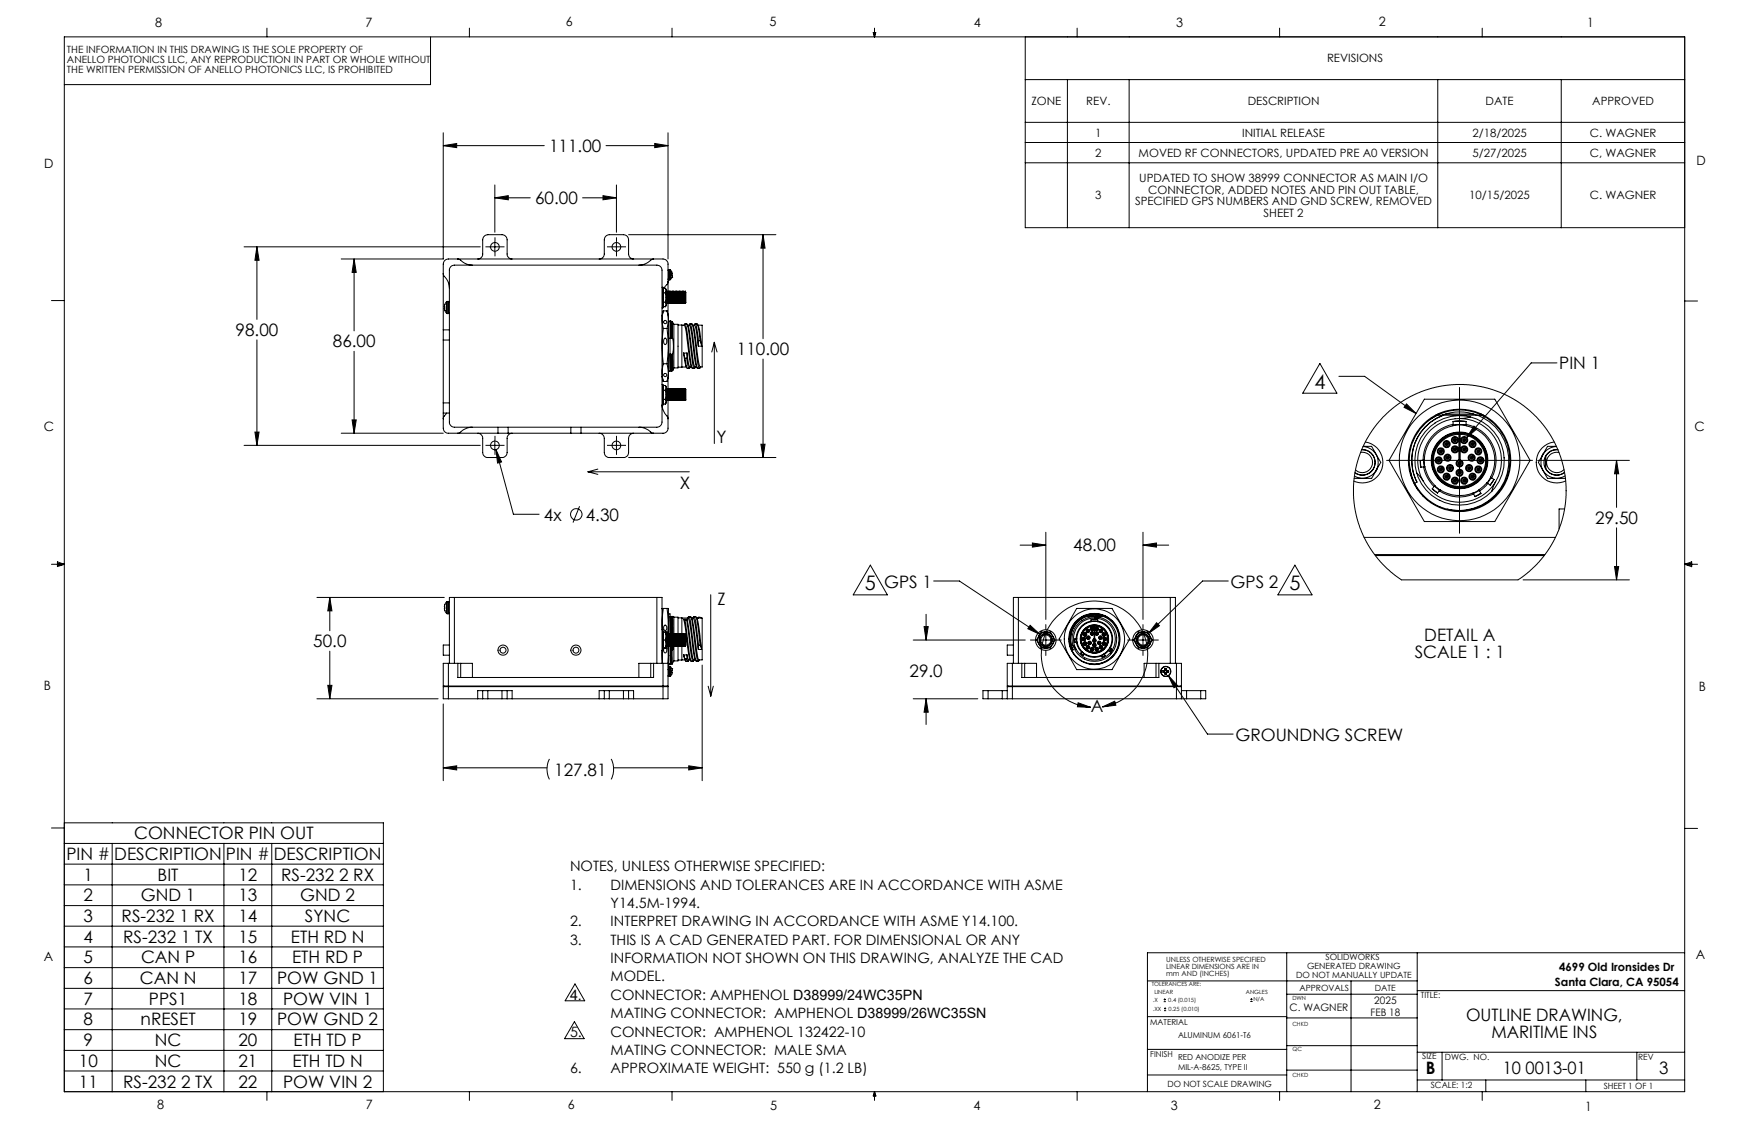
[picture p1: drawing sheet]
<svg xmlns="http://www.w3.org/2000/svg" width="432mm" height="279mm" viewBox="0 0 432 279" stroke-linecap="round" stroke-linejoin="round" font-family="sans-serif">
<g fill="none" stroke="#000" stroke-width=".25">
<path d="M15.9 9.1h400v260.4h-400zM65.9 6.9v2.2M106.3 9.2v11.7h-90.4M115.9 6.9v2.2M165.9 6.9v2.2M215.6 8h.6l-.3 1.1zM215.7 8l.2 1.1M215.9 6.9v2.2M216 8l-.1 1.1M253.1 9.1v47.1h162.8M253.1 19.6h162.8M263.5 19.6v36.6"/>
<path d="M265.9 6.9v2.2M278.8 19.6v36.6M315.9 6.9v2.2M355 19.6v36.6M365.9 6.9v2.2M385.4 19.6v36.6M109.4 35.9l3.3-.5v1zM109.4 32.8v31.1h-25.2M109.4 35.9h25M149.6 35.9h15.3M161.6 35.4l3.3 .5-3.3 .5zM164.9 32.8v31.1"/>
<path d="M253.1 30.2h162.8M253.1 35.2h162.8M122.2 48.8l3.3-.5v1zM122.2 45.6v11.7M122.2 59.7v2.5M122.2 48.8h8.7M143.8 48.8h8.4M148.9 48.3l3.3 .5-3.3 .5zM152.2 45.6v11.7M152.2 59.7v2.5M155.2 57.9h36.4M188.4 57.9l.5 3.3h-1z"/>
<path d="M188.4 57.9v25.7M253.1 40.2h162.8M12.7 74.2h3.2M60.3 60.9h58.3M63.4 60.9l.6 3.3h-1.1zM63.4 60.9v17.9M87.4 63.9l.5 3.3h-1zM87.4 63.9v17.8M109.4 67.5l.2 .6a4.4 4.4 0 0 1 1.3 3.1M109.7 76.1l.1 .5M109.7 76.1h.1M109.8 76.6l.4 .7"/>
<path d="M109.8 76.6h.1M110.2 77.3l.2 .1M110.2 74.5l-.5 .9v.7M110.2 74.5v2.8M110.4 74.4l-.2 .1M110.4 74.4v3M110.4 74.4h.3M110.4 77.4h.3M110.7 74.4l.2 .2M110.7 74.4v3M110.9 77.2l-.2 .2M111.3 65.8l.9-.4h50a1.26 1.26 0 0 1 1.2 1.3v37.5a1.33 1.33 0 0 1-1.2 1.2h-50a1.26 1.26 0 0 1-1.3-1.2v-37.8z"/>
<path d="M113 63.9l.6 .2a4.4 4.4 0 0 0 3 1.3M117.9 63.9a1.21 1.21 0 0 0 1.3-1.2v-3.5a1.33 1.33 0 0 1 1.2-1.3h3.5a1.33 1.33 0 0 1 1.3 1.3v3.5a1.21 1.21 0 0 0 1.2 1.2M120.9 60.9h2.5M147.9 63.9a1.26 1.26 0 0 0 1.3-1.2v-3.5a1.26 1.26 0 0 1 1.2-1.3h3.5a1.26 1.26 0 0 1 1.3 1.3v3.5a1.21 1.21 0 0 0 1.2 1.2M150.9 60.9h2.6M161.4 63.9l-.7 .3a4.4 4.4 0 0 1-3 1.2M163.4 70.9h.3v5.1h-.3M163.7 75.4l.2 .3M163.8 76.7l-.2 .8a8.4 8.4 0 0 0 .2 3.6M163.8 76.7l-.4 1.3M163.8 76.7h.9M163.8 79.5h.1"/>
<path d="M163.9 74.6l-.2 .5 .2 .6M163.9 71.2l-.2 .5 .2 .6M163.9 72.3l-.2 1.1 .2 1.2M163.9 71.2l-.2 .3M163.9 71.2h.4M163.9 72.3h.4M163.9 74.6h.4M163.9 75.7h.4M164.3 71.2l.2 .6-.2 .5M164.3 74.6l.2 .6-.2 .5M164.3 72.3l.2 1.1-.2 1.2M164.3 71.2l.2 .3v3.9l-.2 .3"/>
<path d="M164.5 74.8h.1M164.6 71.9v2.9M164.6 71.9l-.1 .1M164.6 71.9l.1 .3M164.7 76.7l.3 1.3v14.9l-.3 1.3M164.7 76.7l.2 .8a7.1 7.1 0 0 1-.2 3.6M164.7 74.7l.2 .1M164.7 72.2v2.5M164.7 74.7l-.1 .1M164.9 68.9l.2 .2M164.9 71.9v2.9M164.9 69.5l-.1 .6-.9 1.1"/>
<path d="M164.9 71.9v-6.7a1.26 1.26 0 0 0-1.2-1.3h-53a1.26 1.26 0 0 0-1.3 1.3v16.2M164.9 74.8v2.9M164.9 71.9l.2 .3M164.9 71.9l-.2 .3M165 79.2h.4v12.5h-.4M165.1 74.7l.2 .1M165.1 72.2v2.5M165.1 74.7l-.2 .1M165.1 66.6l-.2 .1M165.1 66.6v2.5M165.1 69.1h.3M165.1 66.6h.3"/>
<path d="M165.3 71.9v2.9M165.3 71.9l-.2 .3M165.3 71.9l.2 .3M165.4 66.6h.1M165.4 66.6v2.5M165.5 74.7l.1 .1M165.5 72.2v2.5M165.5 74.7l-.2 .1M165.5 69l-.1 .1M165.5 66.6l.4 .9-.1 1M165.5 66.6v2.4M165.6 79.2l-.2 .2"/>
<path d="M165.6 79.2l.2 .3 .1-.1M165.6 71.9v2.9M165.6 71.9l-.1 .3M165.6 71.9l.2 .3M165.8 79.6l.1 3.9M165.8 74.7l.2 .1M165.8 72.2v2.5M165.8 74.7l-.2 .1M165.8 68.5l-.3 .5M165.8 68.5h.1M165.9 79.6l.1 3.9M166 79.4v3.8"/>
<path d="M166 71.9v2.9M166 79.4l.4 .6M166 71.9l.2 .3M166 71.9l-.2 .3M166.2 74.7l.1 .1M166.2 72.2v2.5M166.2 74.7l-.2 .1M166.3 71.9v2.9M166.3 71.9l-.1 .3M166.3 71.9l.2 .3M166.5 74.7l.2 .1M166.5 72.2v2.5"/>
<path d="M166.5 74.7l-.2 .1M166.7 71.9v2.9M166.7 71.9l-.2 .3M166.7 71.9l.2 .3M166.9 74.7l.1 .1M166.9 72.2v2.5M166.9 74.7l-.2 .1M167 71.9v2.9M167 71.9l-.1 .3M167 71.9l.2 .3M167.2 74.7l.2 .1M167.2 72.2v2.5"/>
<path d="M167.2 74.7l-.2 .1M167.4 71.9v2.9M167.4 71.9l.2 .3M167.4 71.9l-.2 .3M167.6 74.7l.1 .1M167.6 72.2v2.5M167.6 74.7l-.2 .1M167.7 71.9v2.9M167.7 71.9l.2 .3M167.7 71.9l-.1 .3M167.9 74.7l.2 .1M167.9 72.2v2.5"/>
<path d="M167.9 74.7l-.2 .1M168.1 71.9v2.9M168.1 71.9l-.2 .3M168.1 71.9l.2 .3M168.3 74.7l.2 .1M168.3 72.2v2.5M168.3 74.7l-.2 .1M168.5 71.9v2.9M168.5 71.9l.1 .3M168.5 71.9l-.2 .3M168.6 74.7l.2 .1M168.6 72.2v2.5"/>
<path d="M168.6 74.7l-.1 .1M168.8 71.9v2.9M168.8 71.9l.2 .3M168.8 71.9l-.2 .3M169 74.7l.2 .1M169 72.2v2.5M169 74.7l-.2 .1M169.1 79.9h.4a60.5 60.5 0 0 1 1.5 10l.3 1 .4-.3M169.1 79.9l-.3 .4M169.1 79.9a34.7 34.7 0 0 1 1.2 7.8l.5 3 .2 .2h.4M169.2 71.9v2.9M169.2 71.9l.1 .3v1.8a.53 .53 0 0 1-.1 .8"/>
<path d="M169.2 71.9l-.2 .3M170.4 79.9h.4a27.6 27.6 0 0 1 1.2 7.5l.5 3.2 .2 .3 .3-.3M171.6 79.9h.5l.2 .4 .6 3.8M415.9 74.3h3.2M63.4 83.9v26M87.4 86.7v20.2M109.4 81.4v2.5M109.4 99.4v2.6M109.4 83.9v15.5M109.4 81.4h1.5M109.4 83.9h1.5M109.4 99.4h1.5"/>
<path d="M163.4 94.9h.3v4a.93 .93 0 0 1-.3 1.2 6.5 6.5 0 0 0 1.5 2.9v.4M163.4 92.9l.4 1.3M163.7 99.4l.2 .3M163.8 81.1l-.2 1.6a33.2 33.2 0 0 0 .2 7.1M163.8 89.8l-.2 .8a8.4 8.4 0 0 0 .2 3.6M163.8 81.1h.9M163.8 89.8h.9M163.8 94.2h.9M163.9 98.6l-.2 .5 .2 .6M163.9 95.1l-.2 .6 .2 .6M163.9 96.3l-.2 1.1 .2 1.2M163.9 95.1l-.2 .4"/>
<path d="M163.9 95.1h.4M163.9 96.3h.4M163.9 98.6h.4M163.9 99.7h.4M164.1 83.5a.84 .84 0 0 1 .3 1.4v.1a.79 .79 0 0 1-.7-.6 .79 .79 0 0 1 .3-.8zM164.3 95.1l.2 .7-.2 .5M164.3 98.6l.2 .6-.2 .5M164.3 96.3l.2 1.2-.2 1.1M164.3 95.1l.2 .4v3.9l-.2 .3M164.5 98.8h.1M164.6 95.9v2.9M164.6 95.9l.1 .3"/>
<path d="M164.6 95.9l-.1 .1M164.7 81.1l.2 1.6a27.9 27.9 0 0 1-.2 7.1M164.7 89.8l.2 .8a7.1 7.1 0 0 1-.2 3.6M164.7 98.7l.2 .1M164.7 96.2v2.5M164.7 98.7l-.1 .1M164.9 95.9v2.9M164.9 98.8v6.9a1.21 1.21 0 0 1-1.2 1.2h-20.3M164.9 93.2v2.7M164.9 95.9l-.2 .3M164.9 95.9l.2 .3M165.1 98.7l.2 .1"/>
<path d="M165.1 96.2v2.5M165.1 98.7l-.2 .1M165.3 95.9v2.9M165.3 95.9l.2 .3M165.3 95.9l-.2 .3M165.4 87.4h.1M165.4 87.4l.1 3.9M165.4 87.4v.1M165.5 98.7l.1 .1M165.5 96.2v2.5M165.5 98.7l-.2 .1M165.5 91.3l-.1 .2"/>
<path d="M165.5 91.3h.1M165.5 87.4l.2 .8M165.5 87.4l.1 3.9M165.6 91.3l.2 .4M165.6 82.7v-3.5l.1 3.5M165.6 82.7l-.2 .8M165.6 95.9v2.9M165.6 95.9l-.1 .3M165.6 95.9l.2 .3M165.6 82.7h.1M165.7 82.7l.2 .8M165.7 88.2l.1 3.5"/>
<path d="M165.7 88.2h.1M165.8 88.2v3.5M165.8 98.7l.2 .1M165.8 96.2v2.5M165.8 98.7l-.2 .1M165.8 91.7h.1M165.9 83.5h.1M165.9 87.4h.1M165.9 87.4l-.1 .8M165.9 87.4l.1 3.9M166 95.9v2.9M166 95.9l.2 .3"/>
<path d="M166 95.9l-.2 .3M166 83.2a10.2 10.2 0 0 1 .1 4.3M166 91.3h.1M166 87.4l.1 2.8M166 87.4l.1 .1M166 91.3l-.2 .4M166 83.2v.3M166.1 90.2v1.1M166.1 87.5v2.7M166.2 98.7l.1 .1M166.2 96.2v2.5M166.2 98.7l-.2 .1"/>
<path d="M166.3 95.9v2.9M166.3 95.9l-.1 .3M166.3 95.9l.2 .3M166.4 80v10.8M166.4 80h1v10.8h-1M166.4 90.8l-.3 .5M166.5 98.7l.2 .1M166.5 96.2v2.5M166.5 98.7l-.2 .1M166.7 95.9v2.9M166.7 95.9l.2 .3M166.7 95.9l-.2 .3"/>
<path d="M166.9 98.7l.1 .1M166.9 96.2v2.5M166.9 98.7l-.2 .1M167 95.9v2.9M167 95.9l.2 .3M167 95.9l-.1 .3M167.2 98.7l.2 .1M167.2 96.2v2.5M167.2 98.7l-.2 .1M167.4 95.9v2.9M167.4 80.2l1.5 .1M167.4 95.9l-.2 .3"/>
<path d="M167.4 95.9l.2 .3M167.6 98.7l.1 .1M167.6 96.2v2.5M167.6 98.7l-.2 .1M167.7 95.9v2.9M167.7 95.9l-.1 .3M167.7 95.9l.2 .3M167.9 98.7l.2 .1M167.9 96.2v2.5M167.9 98.7l-.2 .1M168.1 95.9v2.9M168.1 95.9l-.2 .3"/>
<path d="M168.1 95.9l.2 .3M168.3 98.7l.2 .1M168.3 96.2v2.5M168.3 98.7l-.2 .1M168.3 80.2v10.4M168.5 95.9v2.9M168.5 95.9l-.2 .3M168.5 95.9l.1 .3M168.6 98.7l.2 .1M168.6 96.2v2.5M168.6 98.7l-.1 .1M168.8 87.1l.1 .8a5.4 5.4 0 0 0 .7 2.9"/>
<path d="M168.8 87.1l.3 1.3M168.8 87.1h.8M168.8 95.9v2.9M168.8 95.9l.2 .3M168.8 95.9l-.2 .3M168.9 80.3a8.8 8.8 0 0 1 .8 3.9l.6 4.8 .6 1.9M169 98.7l.2 .1M169 96.2v2.5M169 98.7l-.2 .1M169.1 88.4l.5 2.4 .5 .1M169.1 88.4h.4M169.2 95.9v2.9"/>
<path d="M169.2 95.9l.1 .3v1.8a.55 .55 0 0 1-.1 .8M169.2 95.9l-.2 .3M169.5 90.6h-2.1M169.5 88.4l.6 2.5 .3-.3M169.6 80l.3 .5a4.4 4.4 0 0 1 .5 2.5l.5 3.8a7.8 7.8 0 0 0 .7 3.8h.4M169.6 87.1l-.1 1.3M169.6 87.1a7.2 7.2 0 0 0 .8 3.5h.3M169.8 80.3h.4M170.2 80.3a7.3 7.3 0 0 1 .7 3.6l.4 3.2a9.2 9.2 0 0 0 .9 3.8M170.3 80l-.2 .3M170.3 80l.1-.1 .1 .2 .3 1.3 1.1 8.8 .3 .7h.5M170.9 80l.2 .4"/>
<path d="M171.1 80.3h.3M171.4 80.3l.3-.4 .2 .4 .5 3.8M171.4 80.3a11.4 11.4 0 0 1 .9 4.2l.1 .9M172.2 80l.2 .4M172.3 80.3h1.1v10.3h-.5a30.7 30.7 0 0 1-1.3-7.6l-.5-2.6M172.4 80.4l.3 1.2 .5 3.8M172.4 85.4h.8M172.4 84.1v1.3M172.4 84.1h.5M172.9 84.1l.3 1.3M176.4 84.5l-.7 2.4M176.4 84.5l.6 2.4"/>
<path d="M176.4 84.5v25M188.4 88.6v24.3M325.9 89.7l4.2 7.3h-8.5zM330.6 92.9h6.3l12.7 9.2M347.2 99.7l2.4 2.4-3-1.6zM351.6 98.5h17.4l7.1 12.3 1.7 2.8-8.8 15.1h-17.4l-7-12.2-1.7-2.9zM360.3 95.6v36M384.4 89.6h-6.4l-15.9 18.4M60.3 109.9h58.3M62.9 106.6h1.1l-.6 3.3zM84.2 106.9h25.2M86.9 103.6h1l-.5 3.3z"/>
<path d="M109.4 102v3.7a1.21 1.21 0 0 0 1.3 1.2h12.2M109.4 102h1.5M110.3 102l-.8 .9-.1 .5M116.6 105.4a7 7 0 0 0-3.4 1.5h-.2M117.9 106.9a1.26 1.26 0 0 1 1.3 1.3v3.5a1.26 1.26 0 0 0 1.2 1.2h3.5a1.26 1.26 0 0 0 1.3-1.2v-3.5a1.26 1.26 0 0 1 1.2-1.3M120.9 109.9h2.5M122.2 108.7v2.5M122.4 111l1.4 3-1 .3zM122.4 111l4.4 15.9h6.3M122.9 106.9h2.5M122.9 105.4v1.5M125.4 105.4v1.5"/>
<path d="M125.4 106.9h15.5M140.9 106.9h2.5M140.9 105.4v1.5M143.4 105.4v1.5M145.2 116.5h25M145.2 116.5l2.4 .6M147.6 115.8l-2.4 .7M147.9 106.9a1.33 1.33 0 0 1 1.3 1.3v3.5a1.21 1.21 0 0 0 1.2 1.2h3.5a1.21 1.21 0 0 0 1.3-1.2v-3.5a1.26 1.26 0 0 1 1.2-1.3M150.9 109.9h2.6M152.2 108.7v2.5M155.2 112.9h36.4M157.7 105.4a7 7 0 0 1 3.4 1.5h.3"/>
<path d="M187.9 109.6h1l-.5 3.3zM335.7 118.1h.3M335.9 111.7a2.52 2.52 0 0 1 2.9 3.1 2.52 2.52 0 0 1-4.2 1.2M336.2 111a3.1 3.1 0 0 1 3.2 4 3.1 3.1 0 0 1-4.9 1.7M336.2 111a3.2 3.2 0 0 1 3.2 4 3.2 3.2 0 0 1-4.9 1.7M336.5 110.2a3.9 3.9 0 0 1 3.6 5 3.9 3.9 0 0 1-5.7 2.3M336.5 110.2h2.1l2.3 3.9-2.3 4h-4.3M336.7 110.1l.3 .1M336.7 118.1h.2M337.1 109.1a5.1 5.1 0 0 1 4.1 6.5 5.1 5.1 0 0 1-6.9 3.1M340 115.7l-.3 .6M341.3 103l2-1.8 2.6-2 3.9-2.1 4.9-1.6 4.7-.6 4.2 .2 4.8 1 2.7 1.1 2.4 1.2 2.7 1.8 1.6 1.3 1.5 1.4 2.2 2.5 2.5 4.1 1 2.4 .8 2.7 .8 4.7-.1 5.1-.4 2.3-.7 2.6-1 2.5-1.2 2.4-1.9 2.9-1.3 1.5-2.7 2.7-2.5 1.8h-28.8l-3.5-2.7-1.8-1.8-1.8-2.3-2.4-4.3-1.7-4.8-.6-4.8v-2.5l.2-2.8 .5-2.4 .9-2.8 1.2-2.7 1.3-2.3z"/>
<path d="M342.3 113.6h36.1M347.9 114.7a12.3 12.3 0 0 0 2.2 6.3M349.1 119.1l.1 .2M349.7 116.7l1.7 2.1M349.8 116.7a11 11 0 0 0 18.5 4.6l1-2.5M349.8 119l-.6 .3M350.7 106.9a11.7 11.7 0 0 0-.9 12.1M350.7 113.6l.1 1.7M350.7 106.8a12.3 12.3 0 0 0-.9 12.2M351.3 113.6l-.7 .1 .1 1 .1 .6h.7M351.5 115.3a9.2 9.2 0 0 0 2.5 4.8M351.5 115.3l.3-.1a8.7 8.7 0 0 0 2.5 4.6l-.3 .3"/>
<path d="M351.5 113.6l.1 1.6M351.6 113.6l.2 1.6M354.1 120l1.3 1M354.2 119.9l1.3 1M354.3 104.4l-.1 .1M354.4 102.5h.4M354.8 102.5a12.4 12.4 0 0 0-5.6 16.8M354.8 102.5h1.4M355 102.2h.4M356 102.5a11.9 11.9 0 0 1 8.7 0M356.2 102.5h8.6a12.2 12.2 0 0 1 4.4 19.6 12.2 12.2 0 0 1-20-2.8M356.2 102.5a11.9 11.9 0 0 0-5.5 4.3"/>
<path d="M356.4 102.5a11.8 11.8 0 0 0-5.7 4.3M356.8 102.2h7.1M358.7 104.9l1.1-.1 2.2 .1M358.7 105l1.4-.1 1.9 .1M358.7 104l1.2-.1 2 .1M358.7 104.7a9 9 0 0 0-7.4 8.9M358.7 104.7v.4a8.8 8.8 0 0 0-7.1 8.5h-.3M358.7 104.1h3.2M358.7 104v.7M360.2 107.2v6.4h.3v-6.4M360.2 113.5a.88 .88 0 0 0-.6 1.4 .88 .88 0 0 0 1.5 0 .88 .88 0 0 0-.6-1.4M360.2 107.2h.3"/>
<path d="M360.2 107.2a6.4 6.4 0 0 0-5.4 9.5 6.4 6.4 0 0 0 10.9 .6 6.4 6.4 0 0 0-4.3-10l-.9-.1M360.3 103.3l2.7-.4a11 11 0 0 1 5.3 18.3M361.9 104.7v.4a8.7 8.7 0 0 1 6.1 12.7l.3 .2M361.9 104.7a9.1 9.1 0 0 1 6.4 13.3M361.9 104v.7M362.9 102.9a11 11 0 0 0-13.2 13.8M363.9 105.2l.7 .6-2.5 2.2zM364.9 102.5h1M365.2 102.2h.5M365.9 102.5a12.4 12.4 0 0 1 6.1 15.5 12.4 12.4 0 0 1-14.7 7.7M365.9 102.5h.4M366.5 102.8a12.4 12.4 0 0 0-13.3 .6"/>
<path d="M367.3 119.3l-2 1.9M367.3 119.3l-.2-.1-2 1.7M368 117.8l-.9 1.4M368.1 117.9l-.9 1.4M368.3 118l.6 .4-.6 .8-.4 .5-.6-.4M368.8 118.3l-.9 1.4M371.4 112.9v.1M379.6 113.6h22.7M381 111.9l-.3 .6M381.5 112.6v3M383.7 118.1h.3M383.7 109.1a5.1 5.1 0 0 0-4.2 6.5 5.1 5.1 0 0 0 7 3.1"/>
<path d="M384 110.1l-.2 .1M384.2 110.2h-2.1l-2.3 3.9 2.3 4h4.4M384.3 110.2a3.9 3.9 0 0 0-3.7 5 3.9 3.9 0 0 0 5.8 2.3M384.6 111a3.2 3.2 0 0 0-3.3 4 3.2 3.2 0 0 0 5 1.6M384.6 111a3 3 0 0 0-3 1.6v2.3a2.15 2.15 0 0 0 2 2.3 2.98 2.98 0 0 0 2.7-.6M384.7 118.1h.2M384.9 111.7a2.51 2.51 0 0 0-3 3.1 2.51 2.51 0 0 0 4.2 1.1M399.1 113.6l.5 3.3h-1zM399.1 113.6v11.6M12.7 139.3h3.2M14.2 139.1l1.7 .2M14.2 138.7l1.7 .6-1.7 .5z"/>
<path d="M15.9 139.3l-1.7 .3M143.1 125l-1.6 4M214.9 139.5l4.2 7.3h-8.5zM251.8 134.5h6.4M254.9 134l3.3 .5-3.3 .5zM258.2 131.4v21.5M282.2 134.5l3.3-.5v1zM282.2 131.4v21.5M282.2 134.5h6.3M319.7 139.5l4.2 7.3h-8.4zM336.8 132.6h47.2M339.4 136.9h42"/>
<path d="M339.5 137.1h41.7M351.3 122.5l.1 .1M353.6 120.6l1.3 1M354 120.1l-.4 .6 .4 .4 .9 .6 .4-.6M355.3 121.1a9 9 0 0 0 8.5 .9M355.4 123.5h.1M355.5 120.9l-.2 .2M355.5 120.9a8.9 8.9 0 0 0 8.2 .8l.1 .3M363.8 122l.4 .6M365.1 120.9l.2 .3M365.2 120.9l-1.5 .8M365.2 121l-1.5 .8"/>
<path d="M365.3 121.2l.3 .6-1.4 .8M365.6 121.7l-1.5 .9M386.3 125.6h-1.4v4.9M398.6 139.8h1l-.5 3.3zM399.1 130.3v12.8M415.9 139.3h3.2M415.9 139.3l1.8-.6v1.2zM415.9 139.3l1.8 .2M417.7 139l-1.8 .3M78.2 147.5h31.5M81.4 147.5l.6 3.3h-1.1zM81.4 147.5v8.2"/>
<path d="M110.2 151.4l.2 .1M110.2 148.6l-.5 1 .1 1 .4 .8M110.2 148.6v2.8M110.4 148.5l-.2 .1M110.4 148.5v3M110.4 148.5h.3M110.4 151.5h.3M110.7 148.5l.2 .2M110.7 148.5v3M110.9 151.2l-.2 .3M110.9 159.2h-1.5v2.5h1.5M112.2 147.5h-1.3v16.2"/>
<path d="M112.2 147.5v16.2M112.2 147.5h50M162.2 147.5h1.2v16.2M162.2 147.5v16.2M163.4 155.4h.3v5.1h-.3M163.7 156h.1M163.7 159.9h.1M163.7 159.9h.2M163.7 156h.2M163.8 150.2l-.3 2.8v2.4M163.8 150.2l-.4 .1M163.8 150.2h.9"/>
<path d="M163.9 156l-.2 .9 .2 1.1M163.9 158l-.2 .9 .2 1M163.9 156h.4M163.9 158h.4M163.9 159.9h.4M164 154.4a.65 .65 0 0 1 .7 .5 .65 .65 0 0 1-.5 .7l-.3-.3zM164 159.9a.64 .64 0 0 0-.2 .8 .64 .64 0 0 0 .6 .4l.2-.4-.1-.8M164.3 156l.2 1.1-.2 .9M164.3 159.9h.2M164.3 158l.2 1-.2 .9M164.3 156h.2M164.5 159.9h.1"/>
<path d="M164.5 156h.1M164.5 156v3.9M164.5 158.3l.1 .5M164.5 159.4l.1 .1M164.6 157.2l-.1 .4M164.6 157.2v1.6M164.6 156.4v.8M164.6 158.8v.7M164.6 156.4l-.1 .2M164.6 156.4l.1 .3M164.7 150.2l.3 4.2-.2 2.2M164.7 150.2l.3 .1v6.3"/>
<path d="M164.7 156.7v2.5M164.7 159.2l.2 .3M164.7 159.2l-.1 .3M164.9 159.5v4.2M164.9 156.4v.8M164.9 158.8v.7M164.9 157.2v1.6M164.9 156.4l-.2 .3M164.9 156.4l.2 .3M165 151.5h.4v5.1M165 159.4l-.1 5.9M165.1 156.7v2.5"/>
<path d="M165.1 159.2l.2 .3M165.1 159.2l-.2 .3M165.3 156.4v.8M165.3 158.8v.7M165.3 157.2v1.6M165.3 156.4l-.2 .3M165.3 156.4l.2 .3M165.4 159.3l.1 4.6M165.5 156.7v2.5M165.5 159.2l.1 .3M165.5 159.2l-.2 .3M165.5 152.2h.2"/>
<path d="M165.5 152.2v4.4M165.5 152.2l.1 4.2M165.6 159.4l.1 4.2M165.6 156.4v.8M165.6 158.8v.7M165.6 157.2v1.6M165.6 159.5l.1 4.1M165.6 156.4l.2 .3M165.6 156.4l-.1 .3M165.7 152.2l.1 4.5M165.7 152.2h.1M165.8 152.2v4.5"/>
<path d="M165.8 152.2h.1M165.8 159.2l.1 4.2M165.8 156.7v2.5M165.8 159.2l-.2 .3M165.8 159.2l.2 .3M165.9 159.3v1.2M165.9 152.2h.1M165.9 152.2l.1 4.3M166 156.4v.8M166 158.8v.7M166 157.2v1.6M166 156.4l-.2 .3"/>
<path d="M166 156.4l.2 .3M166 152.2l.1 2.1M166 152.2h.1M166.1 154.3v2.3M166.1 152.2v2.1M166.1 152.2l.3 .1M166.1 159.4v1M166.1 159.3v1.1M166.2 156.7v2.5M166.2 159.2l-.2 .3M166.2 159.2l.1 .3M166.3 156.4v.8"/>
<path d="M166.3 158.8v.7M166.3 157.2v1.6M166.3 156.4l.2 .3M166.3 156.4l-.1 .3M166.4 159.5v3.6M166.4 152.3v4.2M166.4 152.3h1v4.1M166.5 156.7v2.5M166.5 159.2l.2 .3M166.5 159.2l-.2 .3M166.7 156.4v.8M166.7 158.8v.7"/>
<path d="M166.7 157.2v1.6M166.7 156.4l.2 .3M166.7 156.4l-.2 .3M166.9 156.7v2.5M166.9 159.2l-.2 .3M166.9 159.2l.1 .3M167 156.4v.8M167 158.8v.7M167 157.2v1.6M167 156.4l.2 .3M167 156.4l-.1 .3M167.2 156.7v2.5"/>
<path d="M167.2 159.2l.2 .3M167.2 159.2l-.2 .3M167.4 159.5v3.6h-1M167.4 156.4v.8M167.4 158.8v.7M167.4 157.2v1.6M167.4 152.5h2.5M167.4 156.4l.2 .3M167.4 156.4l-.2 .3M167.6 156.7v2.5M167.6 159.2l-.2 .3M167.6 159.2l.1 .3"/>
<path d="M167.7 157.2v1.6M167.7 156.4v.8M167.7 158.8v.7M167.7 156.4l-.1 .3M167.7 156.4l.2 .3M167.9 156.7v2.5M167.9 159.2l.2 .3M167.9 159.2l-.2 .3M168.1 156.4v.8M168.1 158.8v.7M168.1 157.2v1.6M168.1 156.4l-.2 .3"/>
<path d="M168.1 156.4l.2 .3M168.3 156.7v2.5M168.3 159.2l.2 .3M168.3 159.2l-.2 .3M168.3 159.4v3.5h-.9M168.3 152.5v4.1M168.5 157.2v1.6M168.5 156.4v.8M168.5 158.8v.7M168.5 156.4l.1 .3M168.5 156.4l-.2 .3M168.6 156.7v2.5"/>
<path d="M168.6 159.2l-.1 .3M168.6 159.2l.2 .3M168.8 152.9l1 7a6.6 6.6 0 0 0 .8 3.3M168.8 152.9l.3 .2M168.8 152.9h.8M168.8 157.2v1.6M168.8 156.4v.8M168.8 158.8v.7M168.8 156.4l.2 .3M168.8 156.4l-.2 .3M169 156.7v2.5M169 159.2l.2 .3"/>
<path d="M169 159.2l-.2 .3M169.1 153.1l.8 6.1a10.7 10.7 0 0 0 .8 4h.4M169.1 153.1h.4M169.2 157.2v1.6M169.2 156.4v.8M169.2 158.8v.7M169.2 156.4l.1 .3v2.5l-.1 .3M169.2 156.4l-.2 .3M169.5 153.1l.8 6.1a9.3 9.3 0 0 0 .8 4l.1-.1M169.6 152.9l-.1 .2M169.6 152.9l.9 6a10.5 10.5 0 0 0 .8 4h.4M169.9 152.6a25.6 25.6 0 0 1 1.1 7.1 7.1 7.1 0 0 0 .8 3.5"/>
<path d="M169.9 152.3l-.1 .2M169.9 152.3l.2-.1a18.7 18.7 0 0 1 .9 5.8l.1 .9a12.4 12.4 0 0 0 .8 4.3h.5M170 152.2h.5l.2 .5 .9 6.2a12.4 12.4 0 0 0 .8 4.3l.1-.1M170.6 152.3l.4 .7 .8 5.9a10.5 10.5 0 0 0 .8 4h.8v-10.4h-1.4M170.7 152.5h.4a32.7 32.7 0 0 1 1.3 7.8M171.2 152.3l-.1 .2M171.2 152.3l.1-.1a21.7 21.7 0 0 1 1.1 6.2v.8M171.3 152.2l.6 .1 .2 .7 .8 6.2M171.8 152.3l.2 .3M172 152.7l.5 1.9 .7 5.7M172.4 152.5h-.1M172.4 159.2v1.1"/>
<path d="M172.4 152.4h.1M172.4 152.4v.1M172.4 152.4l.8 .1M172.4 159.2h.5M172.9 159.2l.3 1.1M175.5 146.8v25M225.5 158h27.6M228.1 154.7h1.1l-.6 3.3zM228.6 151.6v6.4M230.5 143.4h6.4l19.9 13.2M250.2 159.2h-1.5v2.5h1.5M251.4 147.5h-1.2v16.2"/>
<path d="M251.4 147.5h37.5M251.4 147.5v16.2M254.3 154.3l2.5 2.3-3-1.4zM254.4 158h1.3M256.5 156.9l-.1 .3M256.8 157.2v1.5M256.9 158h2.6M257 157a1.57 1.57 0 0 1 2.3-.1 1.57 1.57 0 0 1-.2 2.3 1.57 1.57 0 0 1-2.3-.4v-1.6zM257 156h2.3l.9 1.4 .3 .6-1.2 1.9h-2.3l-1.1-1.9zM257.9 159.9h.1M257.9 156h.1M258.2 154.2v1.2"/>
<path d="M258.2 156.7v2.5M258.4 156h.1M258.4 159.9h.1M260 158.8l-.1 .3M260.7 158h1.3M263.9 157.7h.1M264 158.3a6.6 6.6 0 0 0 1.1 3.1M264.9 159.3a5.5 5.5 0 0 0 9.3 2.3l.5-1.3M265.3 157.7l.1 .9M265.3 154.3a6.1 6.1 0 0 0-.4 6.1M265.4 154.3a6.1 6.1 0 0 0-.5 6.1M265.4 157.7v.9"/>
<path d="M265.7 157.7h.2M265.7 157.7h-.4M265.7 158.5a4.6 4.6 0 0 0 1.4 2.5M265.7 157.7l.1 .8M265.7 158.5l-.3 .1M265.8 150.2h8.7l2 3.3 2.4 4.2-4.4 7.6h-8.7l-4.3-7.6zM265.8 157.7l.1 .8M265.8 157.7h.1M265.9 158.5h-.2M265.9 158.5a4 4 0 0 0 1.3 2.3M267.2 153.1h-.1M267.2 152.2h.2"/>
<path d="M267.4 152.2a6.2 6.2 0 0 0-2.7 8.3M267.4 152.2h.7M267.5 152h.2M267.6 157.7l.1 .1zM268 152.2a5.7 5.7 0 0 1 4.3 0M268.1 152.2a5.8 5.8 0 0 0-2.7 2.1M268.1 152.2h4.3M268.2 152.2a5.9 5.9 0 0 0-2.8 2.1M268.4 152h3.6M268.6 157.3l.2 .1zM269.4 152.9h1.6M269.4 153.3a4.5 4.5 0 0 0-3.7 4.4"/>
<path d="M269.4 153.3v.2M269.4 153.5a4.3 4.3 0 0 0-3.5 4.2M269.4 153.4h1.6M269.4 153h1.6M269.4 152.9v.4M269.6 155.2l.1 .1zM270.1 157.7h.2M270.1 157.7a.43 .43 0 0 0-.3 .7 .43 .43 0 0 0 .8 0 .43 .43 0 0 0-.3-.7M270.1 154.5h.2M270.1 154.5a3.2 3.2 0 0 0-2.7 4.8 3.2 3.2 0 0 0 5.5 .3 3.2 3.2 0 0 0-2.2-5l-.4-.1M270.1 154.5v3.2M270.2 152.5a4.3 4.3 0 0 1 4.8 2.5 5.5 5.5 0 0 1-.8 6.5"/>
<path d="M270.3 154.5v3.2M271 153.5a4.3 4.3 0 0 1 3 6.3l.1 .1M271 153.3v.2M271 153.3a4.5 4.5 0 0 1 3.1 6.6M271 152.9v.4M271.5 152.4a5.5 5.5 0 0 0-6.6 6.8l.8 1.1M272.4 152.2a6.1 6.1 0 0 1 2.2 9.8 6.1 6.1 0 0 1-9.9-1.5M272.5 152.2h.4M272.6 152h.3M272.9 152.2a6.2 6.2 0 0 1 3.1 7.7 6.2 6.2 0 0 1-7.4 3.8M272.9 152.2h.3M273.3 152.3a6.3 6.3 0 0 0-6.7 .3"/>
<path d="M274 159.8l-.4 .7 .5-.7M274.1 159.9l.3 .2M275.7 157.4h.1M278.4 158h1.2M280.5 156.9l-.1 .3M280.8 157.2v1.5M280.9 158h2.6M281 157a1.56 1.56 0 0 1 2.3 0 1.56 1.56 0 0 1-.2 2.3 1.56 1.56 0 0 1-2.3-.5v-1.6zM281.1 156h2.2l1.2 2-1.2 1.9h-2.2l-1.2-1.9zM281.9 159.9h.1M281.9 156h.1M282.2 154.2v1.2"/>
<path d="M282.2 156.7v2.5M282.4 156h.1M282.4 159.9h.1M284 158.8l-.2 .3M284.7 158h1.3M285.5 153.7l.7 .7-2.7 2zM288.9 147.5h1.3v16.2M288.9 147.5v16.2M303.2 143.4h-6.3l-13.4 13M376 143.1h26.3M78.2 172.5h30M80.9 169.2h1.1l-.6 3.3z"/>
<path d="M81.4 160.7v11.8M109.4 173.7v19M109.7 169.3v.2M110.7 163.7h-1.3v5.6h55.5v-5.6M110.7 172.5h-1.3v-3h55.5v3h-1.2M110.7 163.7v8.8M110.7 163.7h2.3M110.7 172.5h7.2M113 163.7h.7M113 163.7v3.5h48.4v-3.5M113.7 163.7h2.9v3.5M113.7 163.7v3.5"/>
<path d="M117.9 172.5h1.3M119.2 172.5h1.2M119.2 170.5h1.2M119.2 170.5h-1.3v2M119.2 170.5v2M120.4 170.5v2M120.4 172.5h3.5M120.4 170.5h3.5M123.9 170.5h1.3M123.9 172.5h1.3M123.9 170.5v2M125.2 170.5h1.2v2"/>
<path d="M125.2 172.5h1.2M125.2 170.5v2M126.4 172.5h21.5M147.9 172.5h1.3M149.2 172.5h1.2M149.2 170.5h1.2M149.2 170.5h-1.3v2M149.2 170.5v2M150.4 170.5v2M150.4 172.5h3.5M150.4 170.5h3.5M153.9 172.5h1.3"/>
<path d="M153.9 170.5h1.3M153.9 170.5v2M155.2 170.5h1.2v2M155.2 172.5h1.2M155.2 170.5v2M156.4 172.5h7.3M160.7 163.7h.7M160.7 163.7h-3v3.5M160.7 163.7v3.5M161.4 163.7h2.3M163.5 160.5l.1 3.2M163.7 163.7h1.2"/>
<path d="M163.7 163.7v8.8M164.7 169.3v.2M164.9 166.8l.2 .2M165 163.9h.5M165.1 164.5h-.1M165.1 164.5v2.5M165.1 167h.3M165.1 164.5h.3M165.4 164.5h.1M165.4 164.5v2.5M165.4 163.9h.1M165.5 166.9l-.1 .1"/>
<path d="M165.5 164.5l.3 .5M165.5 164.5v2.4M165.7 163.6l-.2 .3M165.7 163.6h.1M165.7 163.6l.2 .3M165.8 165l.1 1.1-.4 .8M165.8 165h.1M165.9 163.4v.5M165.9 160.5v2.9M166.1 160.4l-.2 .1M166.4 163.1l-.5 .8M168.3 162.9h.9"/>
<path d="M168.8 161.6l.5 1.6M168.8 161.6l.3 1.1M168.8 161.6h.8M169.1 162.7l.3 .5h.4M169.1 162.7h.4M169.5 162.7l.2 .4h.2M169.6 161.6l-.1 1.1M169.6 161.6l.3 1.1 .5 .2M170.1 162.9l-.2 .3M171.4 162.9l-.2 .3M172.4 160.3h.8M172.6 162.9l-.1 .2"/>
<path d="M173.4 164.1v28.6M174.8 169.4l.7 2.4M176.1 169.4l-.6 2.4M225.5 172.5h15.9M228.6 172.5l.6 3.3h-1.1zM228.6 172.5v6.3M243.9 170.5h-1.2v2h1.2M243.9 172.5h3.5M243.9 170.5h3.5M243.9 170.5v2M247.4 170.5h1.3M247.4 172.5h1.3"/>
<path d="M247.4 170.5v2M248.7 172.5v-3h43v3M248.7 172.5h1.2M249 169.3v.2M249.9 163.7h-1.2v5.6h43v-5.6h-1.3M249.9 163.7h2.4M249.9 172.5h40.5M249.9 163.7v8.8M252.3 163.7h.7M252.3 163.7v3.5h33.8v-3.5M253 163.7h2.9v3.5M253 163.7v3.5"/>
<path d="M258.2 160.5v1.3M264.6 160.4l.1 .1M264.9 160.4l-.2 .1M265.7 162.1v.1M266.2 173.5l3.1 1.1-3.3-.2zM266.8 161.2l.7 .5M267.1 161l-.3 .2M267.1 160.9l.6 .5M267.1 160.8l.7 .6M267.2 160.8l-.1 .2M267.7 161.5a4.5 4.5 0 0 0 4.2 .4M267.7 161.5l.1-.1a4.8 4.8 0 0 0 4.1 .3"/>
<path d="M267.7 162.7h.1M267.7 161.5l-.2 .2M271.9 161.7v.2M271.9 161.9l.2 .3M272.2 174.5a13.1 13.1 0 0 0 8.9-20.4 13.1 13.1 0 0 0-22.2 .8 13.1 13.1 0 0 0 10.4 19.7M272.2 174.5l3-1.4 .3 1zM272.6 161.4l.1 .1M272.6 161.4l-.7 .4M272.7 161.5l.1 .3-.7 .4M272.8 161.8l-.7 .4M273.7 160.6l-1 .9M273.7 160.6l-.2-.1-.9 .9"/>
<path d="M273.7 160.6l.3 .2M274.4 160.1l-.4 .7M282.2 160.5v1.3M285.4 163.7h.7M285.4 163.7h-2.9v3.5M285.4 163.7v3.5M286.1 163.7h4.3M287.1 165.5h.3M287.1 165.5v.4M287.1 165.9h.3M287.1 165.5l.2 .1M287.3 165.6v.2"/>
<path d="M287.3 165.8h.1M287.3 165.6h.1M287.3 165.8l-.2 .1M287.4 165.9l.1 .1M287.4 165.5v.1M287.4 165.8v.1M287.4 165.8l.2 .1M287.5 166l.1 .1M287.5 165.5h-.1M287.5 165.5h.1M287.6 166.1v.3M287.6 166.4h.4"/>
<path d="M287.6 165h.4M287.6 165v.3M287.6 165.3l-.1 .2M287.6 165.9l-.1 .1M287.6 165.3l.1 .1M287.6 165.9l.1 .2M287.6 166.1h.1M287.6 165.5l-.2 .1M287.6 165l.1 .2M287.7 165.2h.2M287.7 166.2h.2M287.7 165.4l-.1 .1"/>
<path d="M287.7 165.2v.2M287.7 166.1v.1M287.7 166.2l-.1 .2M287.9 166.1h.1M287.9 165.4l.1 .1M287.9 166.2l.1 .2M287.9 165.2v.2M287.9 166.1v.1M288 166.1v.3M288 165.3l.1 .2M288 165v.3M288 165.3l-.1 .1"/>
<path d="M288 165.9l-.1 .2M288 165.9l.1 .1M288 165.5l.2 .1M288 165l-.1 .2M288.1 166l-.1 .1M288.1 165.5h.1M288.1 165.5h-.1M288.2 165.9l-.1 .1M288.2 165.9h.3M288.2 165.5h.3M288.2 165.8l-.2 .1M288.2 165.5v.1"/>
<path d="M288.2 165.8v.1M288.2 165.8h.1M288.2 165.6h.1M288.3 165.6v.2M288.3 165.8l.2 .1M288.4 166.7l2.3 2.5-.9 .6zM288.4 166.7l9.7 14.5h6.3M288.5 165.5v.4M288.5 165.5l-.2 .1M290.4 172.5h1.3M290.4 163.7v8.8M291.4 169.3v.2"/>
<path d="M291.7 170.5h1.2M291.7 172.5h1.2M292.9 172.5h3.5M292.9 170.5h3.5M292.9 170.5v2M296.4 170.5h1.3v2h-1.3M296.4 170.5v2M109.4 189.5l3.3-.5v1zM109.4 189.5h25.6M135.6 187.3l-.3 1-.3 1.4 .2 1.4 .4 1.3M150.9 187.3a5.6 5.6 0 0 1 0 5.1M151.5 189.5h21.9"/>
<path d="M170 189l3.4 .5-3.4 .5zM12.7 204.4h3.2M15.9 203.1h78.8v66.4M15.9 208.2h78.8M15.9 213.3h78.8M15.9 218.4h78.8M27.7 208.2v61.3M55.3 208.2v61.3M67.1 208.2v61.3M415.9 204.5h3.2M15.9 223.5h78.8M15.9 228.6h78.8"/>
<path d="M15.9 233.7h78.8M15.9 238.8h78.8M317.7 235.2v34.3M349.9 235.2v34.3M415.9 235.2h-132.6v34.3M15.9 243.9h78.8M15.9 249h78.8M15.9 254.1h78.8M15.9 259.3h78.8M141.8 252.2l2.4 4.2h-4.8zM142 242.9l2.4 4.1h-4.9zM283.3 242.1h66.6"/>
<path d="M283.3 259h34.4M283.3 250.9h34.4M287.3 247.2h.5M287.3 246.7h.5M287.4 249.4h.5M287.4 248.9h.5M287.5 246.4v.5M287.7 248.6v.6M308.7 247.2h.5M308.7 246.7h.5M309 246.4v.5M317.7 245.4h32.2"/>
<path d="M317.7 251.2h32.2M317.7 258.1h32.2M333.6 242.1v27.4M349.9 244.5h66M349.9 259.7h66M356 259.7v6.9M404.1 259.7v6.9M15.9 264.3h78.8M65.9 269.5v2.1M115.9 269.5v2.1M165.9 269.5v2.1M215.9 269.5l.4 1h-.7z"/>
<path d="M215.9 269.5v2.1M215.9 269.5l.1 1M215.9 269.5l-.1 1M265.9 269.5v2.1M283.3 265.3h34.4M315.9 269.5v2.1M317.7 264.1h32.2M349.9 266.6h66M365.9 269.5v2.1M366.8 266.6v2.9M391.5 266.6v2.9"/>
<circle cx="122.2" cy="60.9" r="1.08"/>
<circle cx="152.2" cy="60.9" r="1.07"/>
<circle cx="164.2" cy="79.5" r=".4"/>
<circle cx="164.2" cy="92.6" r=".39"/>
<circle cx="122.2" cy="109.9" r="1.08"/>
<circle cx="152.2" cy="109.9" r="1.07"/>
<circle cx="355.2" cy="113.6" r=".38"/>
<circle cx="355.2" cy="113.6" r=".88"/>
<circle cx="355.2" cy="113.6" r=".14"/>
<circle cx="355.2" cy="113.6" r=".69"/>
<circle cx="355.7" cy="111.4" r=".37"/>
<circle cx="355.7" cy="115.9" r=".38"/>
<circle cx="355.7" cy="115.9" r=".68"/>
<circle cx="355.7" cy="111.4" r=".68"/>
<circle cx="355.7" cy="111.4" r=".13"/>
<circle cx="355.7" cy="115.9" r=".14"/>
<circle cx="355.7" cy="111.4" r=".87"/>
<circle cx="355.7" cy="115.9" r=".87"/>
<circle cx="357.1" cy="109.6" r=".14"/>
<circle cx="357.1" cy="117.6" r=".13"/>
<circle cx="357.1" cy="117.7" r=".87"/>
<circle cx="357.1" cy="109.6" r=".87"/>
<circle cx="357.1" cy="109.6" r=".67"/>
<circle cx="357.1" cy="117.6" r=".67"/>
<circle cx="357.2" cy="109.6" r=".38"/>
<circle cx="357.2" cy="117.7" r=".38"/>
<circle cx="357.4" cy="113" r=".38"/>
<circle cx="357.4" cy="113" r=".88"/>
<circle cx="357.4" cy="113" r=".68"/>
<circle cx="357.4" cy="113" r=".14"/>
<circle cx="358" cy="115.5" r=".69"/>
<circle cx="358" cy="115.6" r=".37"/>
<circle cx="358" cy="115.5" r=".14"/>
<circle cx="358" cy="115.5" r=".87"/>
<circle cx="359.2" cy="108.6" r=".67"/>
<circle cx="359.2" cy="108.6" r=".15"/>
<circle cx="359.2" cy="118.6" r=".14"/>
<circle cx="359.2" cy="110.9" r=".15"/>
<circle cx="359.2" cy="110.9" r=".38"/>
<circle cx="359.2" cy="108.6" r=".38"/>
<circle cx="359.2" cy="118.6" r=".38"/>
<circle cx="359.2" cy="118.6" r=".88"/>
<circle cx="359.2" cy="110.9" r=".88"/>
<circle cx="359.2" cy="108.6" r=".88"/>
<circle cx="359.2" cy="110.9" r=".68"/>
<circle cx="359.2" cy="118.6" r=".68"/>
<circle cx="360.3" cy="116.7" r=".38"/>
<circle cx="360.3" cy="114.4" r=".37"/>
<circle cx="360.3" cy="113.6" r="6.9"/>
<circle cx="360.3" cy="114.4" r=".68"/>
<circle cx="360.3" cy="116.7" r=".68"/>
<circle cx="360.3" cy="113.6" r="14.9"/>
<circle cx="360.3" cy="116.7" r=".86"/>
<circle cx="360.3" cy="113.6" r="12.6"/>
<circle cx="360.3" cy="114.4" r=".13"/>
<circle cx="360.3" cy="116.7" r=".14"/>
<circle cx="360.4" cy="113.6" r="10.3"/>
<circle cx="360.4" cy="113.6" r="6.7"/>
<circle cx="360.4" cy="113.7" r="7"/>
<circle cx="361.5" cy="108.6" r=".87"/>
<circle cx="361.5" cy="118.6" r=".87"/>
<circle cx="361.5" cy="110.9" r=".87"/>
<circle cx="361.5" cy="108.6" r=".67"/>
<circle cx="361.5" cy="108.6" r=".38"/>
<circle cx="361.5" cy="110.9" r=".38"/>
<circle cx="361.5" cy="118.6" r=".38"/>
<circle cx="361.5" cy="108.6" r=".15"/>
<circle cx="361.5" cy="110.9" r=".15"/>
<circle cx="361.5" cy="118.6" r=".14"/>
<circle cx="361.5" cy="118.6" r=".68"/>
<circle cx="361.5" cy="110.9" r=".68"/>
<circle cx="362.7" cy="115.5" r=".38"/>
<circle cx="362.7" cy="115.5" r=".69"/>
<circle cx="362.7" cy="115.5" r=".14"/>
<circle cx="362.7" cy="115.5" r=".87"/>
<circle cx="363.3" cy="113" r=".14"/>
<circle cx="363.3" cy="113" r=".87"/>
<circle cx="363.3" cy="113" r=".67"/>
<circle cx="363.3" cy="113" r=".38"/>
<circle cx="363.5" cy="117.6" r=".67"/>
<circle cx="363.5" cy="109.6" r=".67"/>
<circle cx="363.5" cy="109.6" r=".38"/>
<circle cx="363.5" cy="117.7" r=".38"/>
<circle cx="363.5" cy="117.7" r=".88"/>
<circle cx="363.5" cy="109.6" r=".88"/>
<circle cx="363.6" cy="117.6" r=".13"/>
<circle cx="363.6" cy="109.6" r=".14"/>
<circle cx="365" cy="115.9" r=".68"/>
<circle cx="365" cy="111.4" r=".68"/>
<circle cx="365" cy="115.9" r=".14"/>
<circle cx="365" cy="111.4" r=".13"/>
<circle cx="365" cy="111.4" r=".36"/>
<circle cx="365" cy="115.9" r=".37"/>
<circle cx="365" cy="115.9" r=".87"/>
<circle cx="365" cy="111.4" r=".87"/>
<circle cx="365.5" cy="113.6" r=".14"/>
<circle cx="365.5" cy="113.6" r=".87"/>
<circle cx="365.5" cy="113.6" r=".38"/>
<circle cx="365.5" cy="113.6" r=".68"/>
<circle cx="142.3" cy="127" r="1.42"/>
<circle cx="258.2" cy="158" r="1.26"/>
<circle cx="258.2" cy="158" r="1.59"/>
<circle cx="258.2" cy="158" r="1.97"/>
<circle cx="258.2" cy="158" r="2.53"/>
<circle cx="267.6" cy="157.7" r=".19"/>
<circle cx="267.6" cy="157.7" r=".44"/>
<circle cx="267.6" cy="157.7" r=".35"/>
<circle cx="267.9" cy="158.8" r=".07"/>
<circle cx="267.9" cy="158.8" r=".43"/>
<circle cx="267.9" cy="156.6" r=".08"/>
<circle cx="267.9" cy="156.6" r=".19"/>
<circle cx="267.9" cy="158.9" r=".19"/>
<circle cx="267.9" cy="158.8" r=".33"/>
<circle cx="267.9" cy="156.6" r=".33"/>
<circle cx="267.9" cy="156.6" r=".44"/>
<circle cx="268.6" cy="159.7" r=".43"/>
<circle cx="268.6" cy="155.7" r=".43"/>
<circle cx="268.6" cy="159.7" r=".19"/>
<circle cx="268.6" cy="155.7" r=".19"/>
<circle cx="268.6" cy="155.7" r=".33"/>
<circle cx="268.6" cy="159.7" r=".06"/>
<circle cx="268.6" cy="155.7" r=".06"/>
<circle cx="268.6" cy="159.7" r=".34"/>
<circle cx="268.7" cy="157.4" r=".19"/>
<circle cx="268.7" cy="157.4" r=".44"/>
<circle cx="268.7" cy="157.4" r=".34"/>
<circle cx="269" cy="158.7" r=".08"/>
<circle cx="269" cy="158.7" r=".43"/>
<circle cx="269" cy="158.7" r=".19"/>
<circle cx="269" cy="158.7" r=".34"/>
<circle cx="269.6" cy="156.4" r=".43"/>
<circle cx="269.6" cy="155.2" r=".43"/>
<circle cx="269.6" cy="156.4" r=".33"/>
<circle cx="269.6" cy="156.4" r=".06"/>
<circle cx="269.6" cy="155.2" r=".19"/>
<circle cx="269.6" cy="155.2" r=".34"/>
<circle cx="269.6" cy="156.4" r=".18"/>
<circle cx="270.2" cy="158.1" r=".19"/>
<circle cx="270.2" cy="159.2" r=".19"/>
<circle cx="270.2" cy="158.1" r=".06"/>
<circle cx="270.2" cy="157.7" r="3.4"/>
<circle cx="270.2" cy="159.2" r=".46"/>
<circle cx="270.2" cy="157.7" r="3.3"/>
<circle cx="270.2" cy="159.3" r=".34"/>
<circle cx="270.2" cy="157.7" r="6.3"/>
<circle cx="270.2" cy="157.7" r="7.4"/>
<circle cx="270.2" cy="157.7" r="5.2"/>
<circle cx="270.2" cy="159.2" r=".08"/>
<circle cx="270.2" cy="157.7" r="3.5"/>
<circle cx="270.2" cy="158.1" r=".35"/>
<circle cx="270.7" cy="155.2" r=".19"/>
<circle cx="270.8" cy="156.4" r=".07"/>
<circle cx="270.8" cy="155.2" r=".07"/>
<circle cx="270.8" cy="156.4" r=".18"/>
<circle cx="270.8" cy="156.4" r=".34"/>
<circle cx="270.8" cy="155.2" r=".35"/>
<circle cx="270.8" cy="155.2" r=".43"/>
<circle cx="270.8" cy="156.4" r=".43"/>
<circle cx="271.4" cy="158.7" r=".08"/>
<circle cx="271.4" cy="158.7" r=".43"/>
<circle cx="271.4" cy="158.7" r=".19"/>
<circle cx="271.4" cy="158.7" r=".34"/>
<circle cx="271.7" cy="157.4" r=".19"/>
<circle cx="271.7" cy="157.4" r=".34"/>
<circle cx="271.7" cy="157.4" r=".07"/>
<circle cx="271.7" cy="157.4" r=".43"/>
<circle cx="271.8" cy="155.7" r=".34"/>
<circle cx="271.8" cy="155.7" r=".07"/>
<circle cx="271.8" cy="159.7" r=".08"/>
<circle cx="271.8" cy="159.7" r=".2"/>
<circle cx="271.8" cy="155.7" r=".2"/>
<circle cx="271.8" cy="159.7" r=".35"/>
<circle cx="271.8" cy="159.7" r=".43"/>
<circle cx="271.8" cy="155.7" r=".43"/>
<circle cx="272.5" cy="158.8" r=".07"/>
<circle cx="272.5" cy="158.8" r=".43"/>
<circle cx="272.5" cy="156.6" r=".08"/>
<circle cx="272.5" cy="156.6" r=".19"/>
<circle cx="272.5" cy="158.9" r=".19"/>
<circle cx="272.5" cy="158.8" r=".33"/>
<circle cx="272.5" cy="156.6" r=".33"/>
<circle cx="272.5" cy="156.6" r=".44"/>
<circle cx="272.8" cy="157.7" r=".19"/>
<circle cx="272.8" cy="157.7" r=".44"/>
<circle cx="272.8" cy="157.7" r=".07"/>
<circle cx="272.8" cy="157.7" r=".35"/>
<circle cx="282.2" cy="158" r="2.54"/>
<circle cx="282.2" cy="158" r="1.96"/>
<circle cx="282.2" cy="158" r="1.26"/>
<circle cx="282.2" cy="158" r="1.59"/>
<circle cx="124.2" cy="160.5" r=".74"/>
<circle cx="124.2" cy="160.5" r="1.25"/>
<circle cx="142.2" cy="160.5" r="1.26"/>
<circle cx="142.2" cy="160.5" r=".73"/>
<circle cx="269.6" cy="160.2" r=".43"/>
<circle cx="269.6" cy="160.2" r=".19"/>
<circle cx="269.6" cy="160.2" r=".34"/>
<circle cx="269.6" cy="160.2" r=".07"/>
<circle cx="270.7" cy="160.2" r=".19"/>
<circle cx="270.8" cy="160.2" r=".35"/>
<circle cx="270.8" cy="160.2" r=".08"/>
<circle cx="270.8" cy="160.2" r=".43"/>
<circle cx="287.8" cy="165.7" r="1.25"/>
<circle cx="287.8" cy="165.7" r="1.18"/>
</g>
<g fill="none" stroke="#000" stroke-width=".25" stroke-dasharray="15.2 1.3 1.3 1.3" stroke-linecap="butt">
<path d="M122.2 59.6v-1M152.2 59.6v-1M120.9 60.9h-1M122.2 62.2v1.1M123.5 60.9h1M150.9 60.9h-1M152.2 62.2v1.1M153.5 60.9h1M120.9 109.9h-1M122.2 108.6v-1M122.2 111.2v1.1M123.5 109.9h1"/>
<path d="M150.9 109.9h-1M152.2 108.6v-1M152.2 111.2v1.1M153.5 109.9h1"/>
</g>
<g fill="#000">
<path d="M347.2 99.7l2.4 2.4-3-1.6z"/>
<path d="M80.9 169.2h1.1l-.6 3.3zM81.4 147.5l.6 3.3h-1.1zM109.4 189.5l3.3-.5v1zM170 189l3.4 .5-3.4 .5zM109.4 35.9l3.3-.5v1zM161.6 35.4l3.3 .5-3.3 .5zM87.4 63.9l.5 3.3h-1zM86.9 103.6h1l-.5 3.3zM188.4 57.9l.5 3.3h-1zM187.9 109.6h1l-.5 3.3zM122.2 48.8l3.3-.5v1zM148.9 48.3l3.3 .5-3.3 .5zM63.4 60.9l.6 3.3h-1.1zM62.9 106.6h1.1l-.6 3.3zM122.4 111l.4 3.3 1-.3zM254.9 134l3.3 .5-3.3 .5zM282.2 134.5l3.3-.5v1zM228.6 172.5l.6 3.3h-1.1zM228.1 154.7h1.1l-.6 3.3zM288.4 166.7l2.3 2.5-.9 .6zM254.3 154.3l2.5 2.3-3-1.4zM285.5 153.7l.7 .7-2.7 2zM398.6 139.8h1l-.5 3.3zM399.1 113.6l.5 3.3h-1zM363.9 105.2l.7 .6-2.5 2.2z"/>
<path d="M272.2 174.5l3-1.4 .3 1zM266.2 173.5l3.1 1.1-3.3-.2z"/>
</g>
<g font-size="4.9">
<text x="324.5" y="95.9">4</text>
<text x="213.5" y="145.7">5</text>
<text x="318.4" y="145.7">5</text>
</g>
<g font-size="4.2">
<text x="135.6" y="37.5">111.00</text>
<text x="132.1" y="50.4">60.00</text>
<text x="58.2" y="82.9">98.00</text>
<text x="82.2" y="85.8">86.00</text>
<text x="181.9" y="87.7">110.00</text>
<text x="385" y="91.1">PIN 1</text>
<text x="176.9" y="109.3">Y</text>
<text x="167.9" y="120.7">X</text>
<text x="134.3" y="128.5">4x</text>
<text x="144.6" y="128.5">4.30</text>
<text x="393.8" y="129.3">29.50</text>
<text x="265" y="136.1">48.00</text>
<text x="177.2" y="149.3">Z</text>
<text x="218.3" y="145">GPS 1</text>
<text x="303.8" y="145">GPS 2</text>
<text x="77.3" y="159.8">50.0</text>
<text x="351.6" y="158.3">DETAIL A</text>
<text x="224.6" y="167.1">29.0</text>
<text x="349.3" y="162.5">SCALE 1 : 1</text>
<text x="269.3" y="175.8">A</text>
<text x="305" y="182.8">GROUNDNG SCREW</text>
<text x="136.8" y="191.4">127.81</text>
<text x="33.1" y="207.1">CONNECTOR PIN OUT</text>
<text x="16.4" y="212.3">PIN #</text>
<text x="28.2" y="212.3">DESCRIPTION</text>
<text x="55.8" y="212.3">PIN #</text>
<text x="67.6" y="212.3">DESCRIPTION</text>
<text x="20.6" y="217.4">1</text>
<text x="38.9" y="217.4">BIT</text>
<text x="58.8" y="217.4">12</text>
<text x="69.4" y="217.4">RS-232 2 RX</text>
<text x="20.6" y="222.5">2</text>
<text x="20.6" y="227.6">3</text>
<text x="30" y="227.6">RS-232 1 RX</text>
<text x="34.8" y="222.5">GND 1</text>
<text x="58.8" y="222.5">13</text>
<text x="58.8" y="227.6">14</text>
<text x="74.1" y="222.5">GND 2</text>
<text x="75.3" y="227.6">SYNC</text>
<text x="20.6" y="232.7">4</text>
<text x="30.4" y="232.7">RS-232 1 TX</text>
<text x="58.8" y="232.7">15</text>
<text x="71.8" y="232.7">ETH RD N</text>
<text x="20.6" y="237.8">5</text>
<text x="34.8" y="237.8">CAN P</text>
<text x="58.8" y="237.8">16</text>
<text x="72.1" y="237.8">ETH RD P</text>
<text x="20.6" y="242.9">6</text>
<text x="34.5" y="242.9">CAN N</text>
<text x="58.8" y="242.9">17</text>
<text x="68.4" y="242.9">POW GND 1</text>
<text x="20.6" y="248">7</text>
<text x="36.8" y="248">PPS1</text>
<text x="58.8" y="248">18</text>
<text x="69.9" y="248">POW VIN 1</text>
<text x="362" y="251.9">OUTLINE DRAWING,</text>
<text x="20.6" y="253.1">8</text>
<text x="34.7" y="253.1">nRESET</text>
<text x="58.8" y="253.1">19</text>
<text x="68.4" y="253.1">POW GND 2</text>
<text x="368.2" y="256.1">MARITIME INS</text>
<text x="19.5" y="263.3">10</text>
<text x="20.6" y="258.2">9</text>
<text x="38.2" y="258.2">NC</text>
<text x="38.2" y="263.3">NC</text>
<text x="58.8" y="258.2">20</text>
<text x="58.8" y="263.3">21</text>
<text x="72.2" y="263.3">ETH TD N</text>
<text x="72.5" y="258.2">ETH TD P</text>
<text x="19.5" y="268.4">11</text>
<text x="30.4" y="268.4">RS-232 2 TX</text>
<text x="58.8" y="268.4">22</text>
<text x="69.9" y="268.4">POW VIN 2</text>
<text x="352" y="265.2">B</text>
<text x="371" y="265.2">10 0013-01</text>
<text x="409.6" y="265.2">3</text>
</g>
<g font-size="3.5">
<text x="140.7" y="214.9">NOTES, UNLESS OTHERWISE SPECIFIED:</text>
<text x="140.7" y="219.6">1.</text>
<text x="150.7" y="219.6">DIMENSIONS AND TOLERANCES ARE IN ACCORDANCE WITH ASME</text>
<text x="150.7" y="224.1">Y14.5M-1994.</text>
<text x="140.7" y="228.6">2.</text>
<text x="140.7" y="233.1">3.</text>
<text x="150.7" y="228.6">INTERPRET DRAWING IN ACCORDANCE WITH ASME Y14.100.</text>
<text x="150.7" y="233.1">THIS IS A CAD GENERATED PART. FOR DIMENSIONAL OR ANY</text>
<text x="150.7" y="237.7">INFORMATION NOT SHOWN ON THIS DRAWING, ANALYZE THE CAD</text>
<text x="150.7" y="242.2">MODEL.</text>
<text x="140.7" y="246.7">4.</text>
<text x="150.7" y="246.8">CONNECTOR: AMPHENOL D38999/24WC35PN</text>
<text x="150.7" y="251.3">MATING CONNECTOR: AMPHENOL D38999/26WC35SN</text>
<text x="140.7" y="255.8">5.</text>
<text x="150.7" y="255.8">CONNECTOR: AMPHENOL 132422-10</text>
<text x="150.7" y="260.4">MATING CONNECTOR: MALE SMA</text>
<text x="140.7" y="264.9">6.</text>
<text x="150.7" y="264.9">APPROXIMATE WEIGHT: 550 g (1.2 LB)</text>
</g>
<g font-size="3.2">
<text x="38.3" y="6.7">8</text>
<text x="90.2" y="6.7">7</text>
<text x="139.7" y="6.5">6</text>
<text x="190" y="6.5">5</text>
<text x="240.4" y="6.6">4</text>
<text x="290.4" y="6.7">3</text>
<text x="340.4" y="6.5">2</text>
<text x="391.9" y="6.7">1</text>
<text x="10.9" y="41.6">D</text>
<text x="418.9" y="40.7">D</text>
<text x="10.9" y="106.3">C</text>
<text x="418.4" y="106.4">C</text>
<text x="10.8" y="170.2">B</text>
<text x="419.4" y="170.6">B</text>
<text x="10.8" y="237.2">A</text>
<text x="418.6" y="236.8">A</text>
<text x="38.8" y="273.8">8</text>
<text x="90.4" y="273.8">7</text>
<text x="140.2" y="273.8">6</text>
<text x="190.1" y="273.9">5</text>
<text x="240.4" y="273.9">4</text>
<text x="289" y="273.9">3</text>
<text x="339.1" y="273.8">2</text>
<text x="391.4" y="274.1">1</text>
</g>
<g font-size="2.8">
<text x="327.6" y="15.4">REVISIONS</text>
<text x="254.6" y="26">ZONE</text>
<text x="268.2" y="26">REV.</text>
<text x="308" y="26">DESCRIPTION</text>
<text x="366.8" y="26">DATE</text>
<text x="393.1" y="26">APPROVED</text>
<text x="270.4" y="33.7">1</text>
<text x="306.7" y="33.7">INITIAL RELEASE</text>
<text x="363.5" y="33.7">2/18/2025</text>
<text x="392.5" y="33.7">C. WAGNER</text>
<text x="270.4" y="38.7">2</text>
<text x="281.1" y="38.7">MOVED RF CONNECTORS, UPDATED PRE A0 VERSION</text>
<text x="363.5" y="38.7">5/27/2025</text>
<text x="392.5" y="38.7">C, WAGNER</text>
<text x="281.2" y="45">UPDATED TO SHOW 38999 CONNECTOR AS MAIN I/O</text>
<text x="283.5" y="47.8">CONNECTOR, ADDED NOTES AND PIN OUT TABLE,</text>
<text x="270.4" y="49.2">3</text>
<text x="280.2" y="50.6">SPECIFIED GPS NUMBERS AND GND SCREW, REMOVED</text>
<text x="311.9" y="53.5">SHEET 2</text>
<text x="362.7" y="49.2">10/15/2025</text>
<text x="392.5" y="49.2">C. WAGNER</text>
<text x="384.9" y="239.6">4699 Old Ironsides Dr</text>
<text x="383.9" y="243.4">Santa Clara, CA 95054</text>
</g>
<g font-size="2.5">
<text x="16.5" y="13.1">THE INFORMATION IN THIS DRAWING IS THE SOLE PROPERTY OF</text>
<text x="16.5" y="15.5">ANELLO PHOTONICS LLC, ANY REPRODUCTION IN PART OR WHOLE WITHOUT</text>
<text x="16.5" y="18">THE WRITTEN PERMISSION OF ANELLO PHOTONICS LLC, IS PROHIBITED</text>
<text x="318.4" y="249.6">C. WAGNER</text>
<text x="338.4" y="250.8">FEB 18</text>
<text x="339.3" y="247.9">2025</text>
</g>
<g font-size="2.1">
<text x="322.7" y="239.2">GENERATED DRAWING</text>
<text x="327.3" y="237">SOLIDWORKS</text>
<text x="320" y="241.3">DO NOT MANUALLY UPDATE</text>
<text x="320.8" y="244.7">APPROVALS</text>
<text x="339.4" y="244.6">DATE</text>
<text x="350.8" y="246.4">TITLE:</text>
<text x="351.1" y="261.5">SIZE</text>
<text x="356.7" y="261.7">DWG. NO.</text>
<text x="404.4" y="261.7">REV</text>
<text x="288.2" y="268.2">DO NOT SCALE DRAWING</text>
<text x="353.2" y="268.6">SCALE: 1:2</text>
<text x="395.9" y="268.7">SHEET 1 OF 1</text>
</g>
<g font-size="2">
<text x="284" y="252.9">MATERIAL</text>
<text x="290.8" y="256.1">ALUMINUM 6061-T6</text>
<text x="284" y="261">FINISH</text>
<text x="290.8" y="261.6">RED ANODIZE PER</text>
<text x="290.8" y="264.2">MIL-A-8625, TYPE II</text>
</g>
<g font-size="1.8">
<text x="287.9" y="237.5">UNLESS OTHERWISE SPECIFIED</text>
<text x="287.9" y="239.2">LINEAR DIMENSIONS ARE IN</text>
<text x="287.9" y="241">mm AND (INCHES)</text>
</g>
<g font-size="1.4">
<text x="284.4" y="243.4">TOLERANCES ARE:</text>
<text x="285" y="245.3">LINEAR</text>
<text x="307.6" y="245.3">ANGLES</text>
<text x="284.6" y="247.2">.X</text>
<text x="284.6" y="249.4">.XX</text>
<text x="288.4" y="247.2">0.4 (0.015)</text>
<text x="288.5" y="249.4">0.25 (0.010)</text>
<text x="309.4" y="247.2">N/A</text>
<text x="319.1" y="246.8">DWN</text>
<text x="319.1" y="253.1">CHKD</text>
<text x="319.1" y="259.5">QC</text>
<text x="319.1" y="265.8">CHKD</text>
</g>
</svg>
